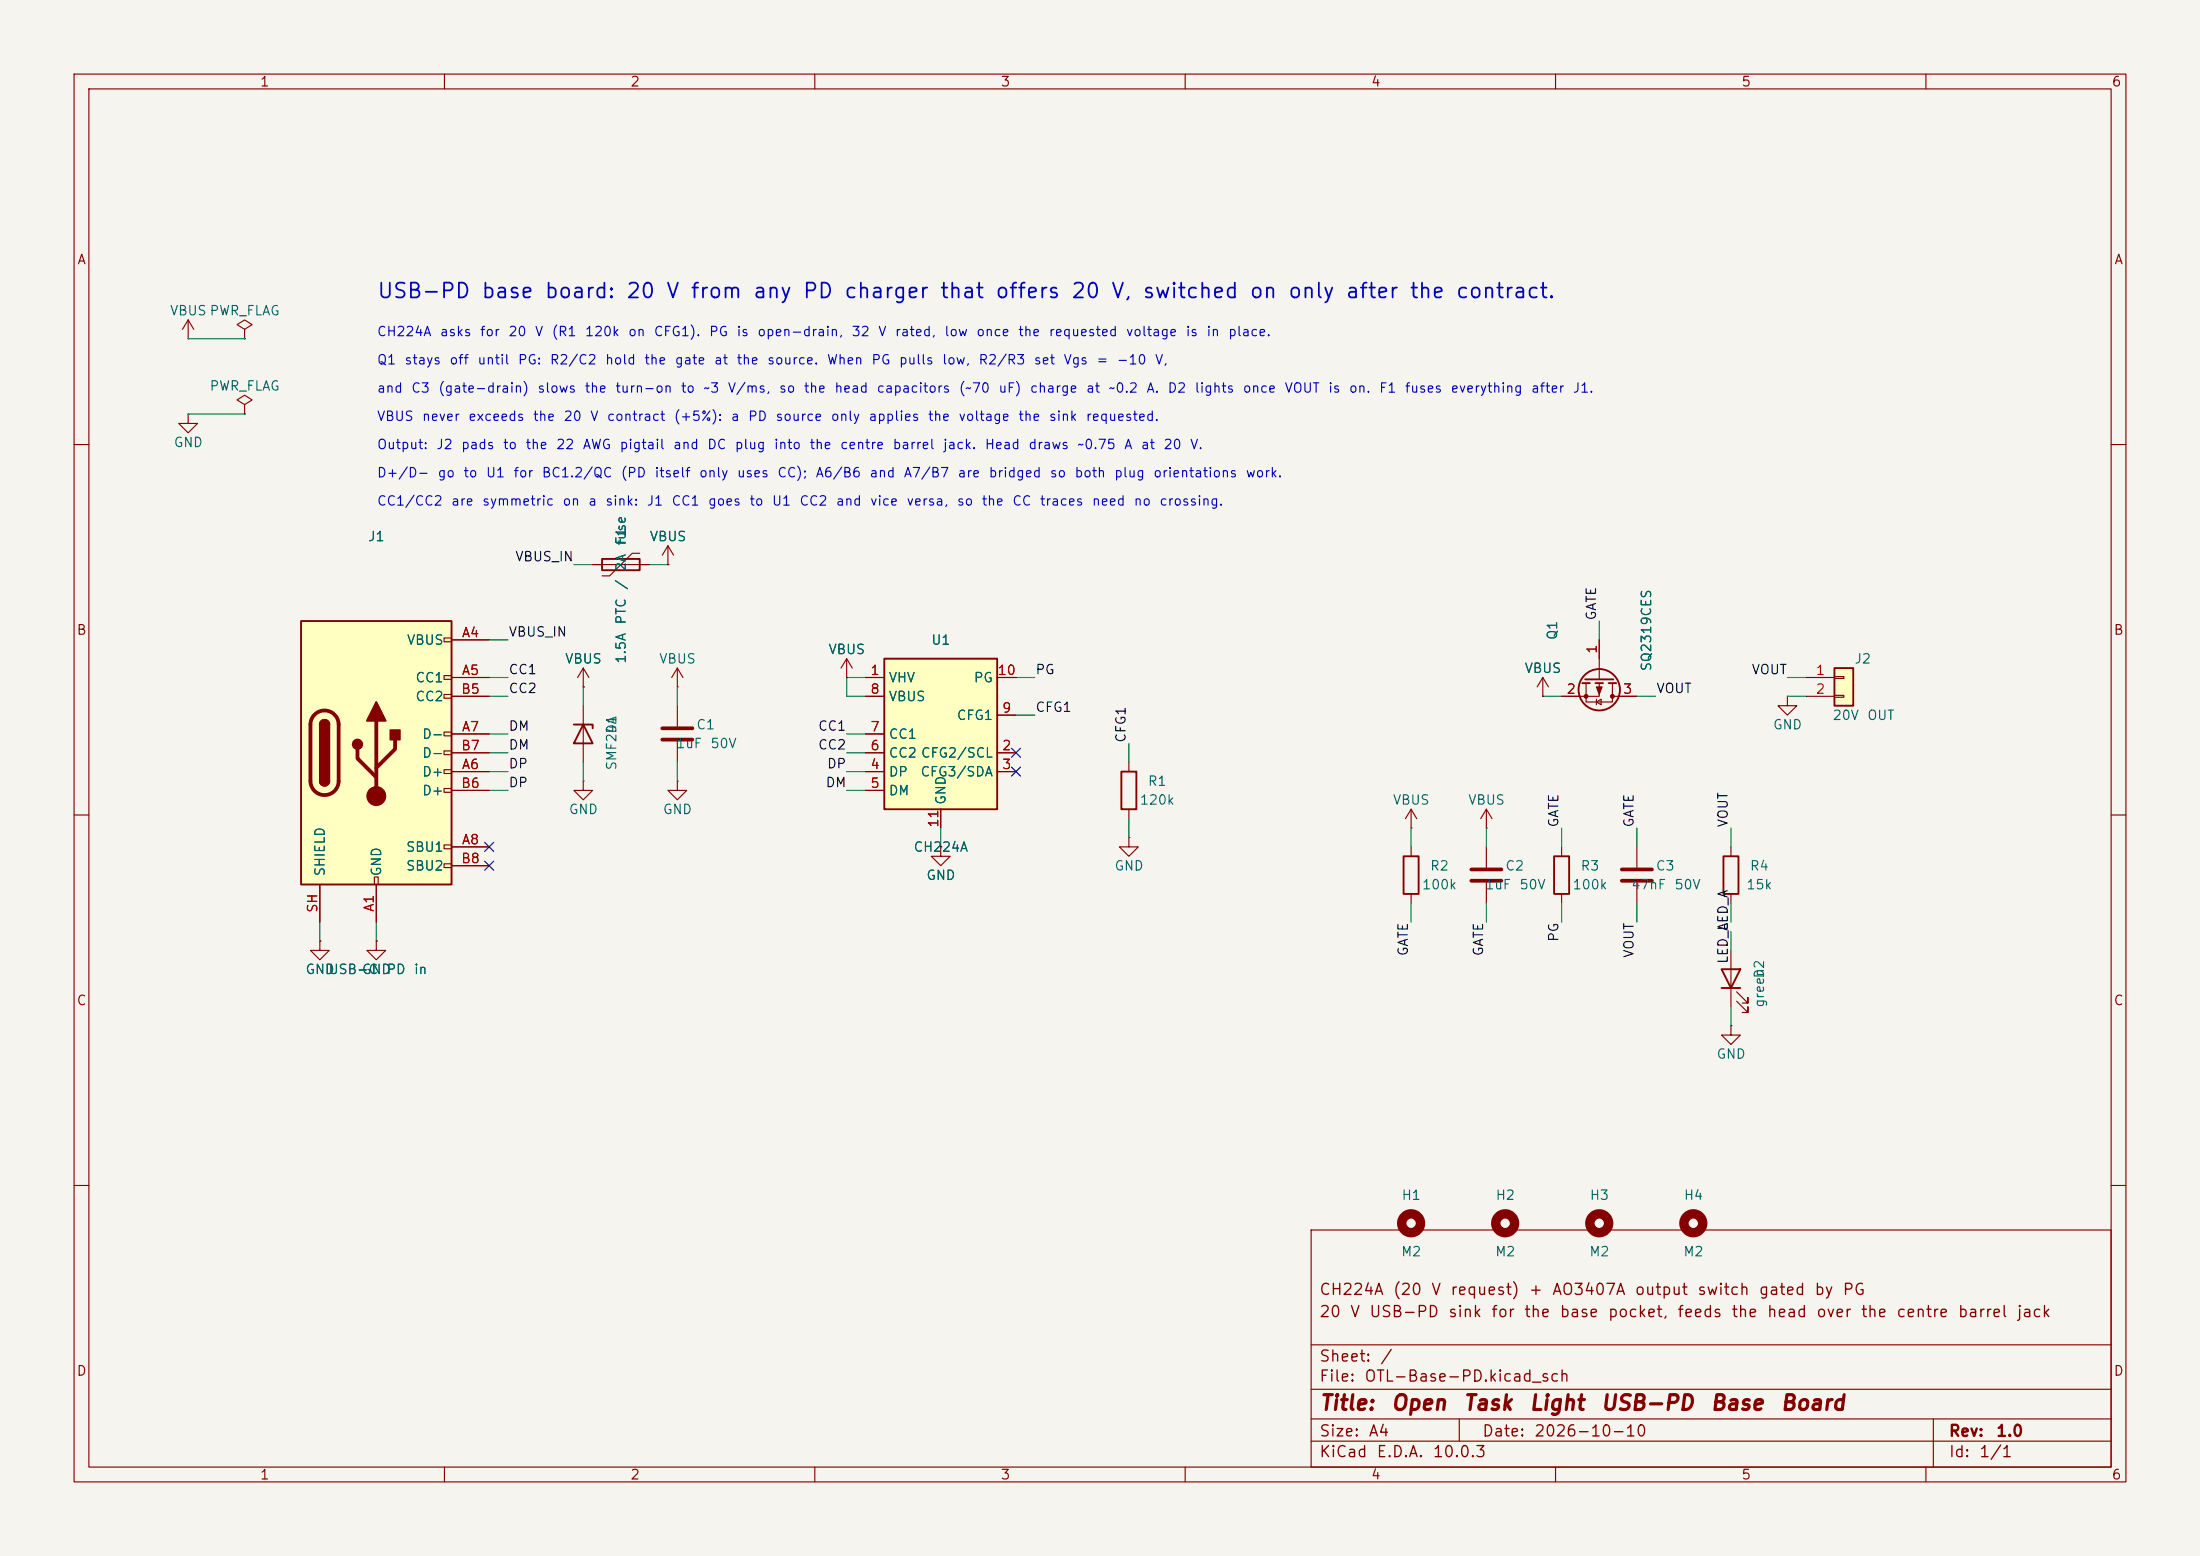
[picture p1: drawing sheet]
<svg xmlns="http://www.w3.org/2000/svg" width="297mm" height="210mm" viewBox="0 0 297 210" stroke-linecap="round" stroke-linejoin="round" font-family="sans-serif">
<path d="M0 0h297v210h-297z" fill="#f5f4ef" stroke="#f5f4ef" stroke-width=".14"/>
<g fill="none" stroke="#840000" stroke-width=".15">
<path d="M10 10h277v190h-277zM12 12h273v186h-273zM60 10v2M110 10v2M160 10v2M210 10v2M260 10v2M10 60h2M90.2 76.2h.1M90.2 73.7l-.8 1.2M90.2 73.7l.7 1.2M90.2 73.7v2.5"/>
<path d="M285 60h2M91.4 95.3v2.7M241.3 94v1.3h1.3l-1.3 1.2-1.3-1.2h1.3M241.3 94h.1M10 110h2M91.4 100.1v2.8M285 110h2M43.2 127v1.3h1.2l-1.2 1.2-1.3-1.2h1.3M43.2 127h.1M50.8 127v1.3h1.3l-1.3 1.2-1.3-1.2h1.3M50.8 127h.1M10 160h2"/>
<path d="M177 166h108v32h-108zM285 160h2M60 198v2M110 198v2M160 198v2M177 194.5h108M177 191.5h108M177 187.5h108M177 181.5h108M197 191.5v3M210 198v2M260 198v2"/>
<path d="M261 191.5v6.5"/>
</g>
<path d="M89.4 98.3h4.1M89.4 99.8h4.1" fill="none" stroke="#840000" stroke-width=".51"/>
<g fill="none" stroke="#840000" stroke-width="1.3">
<circle cx="215.9" cy="165.1" r="1.27"/>
<circle cx="228.6" cy="165.1" r="1.27"/>
</g>
<path d="M40.6 83.8h20.4v35.6h-20.4z" fill="#ffffc2"/>
<g fill="none" stroke="#840000" stroke-width=".15">
<path d="M25.4 45.7h.1M25.4 55.9v1.3h1.3l-1.3 1.2-1.3-1.2h1.3M25.4 55.9h.1M25.4 43.2l-.8 1.3M25.4 43.2l.8 1.3M25.4 43.2v2.5M33 54.6l1-.6-1-.7-1 .7 1 .6v1.3M33 55.9h.1M33 44.5l1-.7-1-.6-1 .6 1 .7v1.2M33 45.7h.1M59.9 86.1h1.1v.5h-1.1zM59.9 91.2h1.1v.5h-1.1z"/>
<path d="M59.9 93.7h1.1v.5h-1.1zM59.9 98.8h1.1v.5h-1.1zM61 86.4h5M61 91.4h5M61 99.1h5M61 94h5M208.3 94h.1M208.3 91.4l-.8 1.3M208.3 91.4l.7 1.3M208.3 91.4v2.6M214.1 92.2v2.5h3.6v-2.5M215.5 94.7l.7-.3v.7z"/>
<path d="M215.5 94.4v.7M215.9 92.2v1.8h-5.1M215.9 86.4v5.3M217.7 94h3.3M43.2 119.4v5.1M50.5 118.4h.6v1h-.6zM50.8 119.4v5.1M59.9 101.3h1.1v.6h-1.1zM59.9 103.9h1.1v.5h-1.1zM59.9 106.4h1.1v.5h-1.1zM59.9 114h1.1v.6h-1.1zM59.9 116.6h1.1v.5h-1.1z"/>
<path d="M61 104.1h5M61 114.3h5M61 106.7h5M61 101.6h5M61 116.8h5M127 114.3v1.3h1.3l-1.3 1.2-1.3-1.2h1.3M127 114.3h.1M152.4 102.9v1.2M152.4 109.2v1.3M233.7 138.4v1.3h1.2l-1.2 1.3-1.3-1.3h1.3M233.7 138.4h.1"/>
</g>
<g fill="none" stroke="#840000" stroke-width=".25">
<path d="M40.6 83.8h20.4v35.6h-20.4zM43.2 97.8a.64 .64 0 0 1 .6-.6 .64 .64 0 0 1 .6 .6M213.6 92.2h1M214 91.7h3.8M215.4 92.2h1M217.2 92.2h1M43.2 105.4a.64 .64 0 0 0 .6 .6 .64 .64 0 0 0 .6-.6M151.4 104.1h2v5.1h-2z"/>
<circle cx="215.9" cy="93.1" r="2.79"/>
</g>
<path d="M42.5 96.5a1.9 1.9 0 0 1 2-.5 1.9 1.9 0 0 1 1.2 1.8v7.6a1.91 1.91 0 0 1-1.9 1.9 1.91 1.91 0 0 1-1.9-1.9v-7.6a1.9 1.9 0 0 1 .6-1.3zM50.8 97.3v10.1M53.3 99.8v1.3l-2.5 2.5M48.3 101.1v1.3l2.5 2.5" fill="none" stroke="#840000" stroke-width=".51"/>
<g fill="#840000" stroke="#840000" stroke-width=".25">
<path d="M43.2 97.8h1.2v7.6h-1.2z"/>
<path d="M43.4 97.3a.64 .64 0 0 1 .7-.1 .64 .64 0 0 1 .3 .6h-1.2z"/>
<path d="M43.2 105.4h1.2a.64 .64 0 0 1-.6 .6 .64 .64 0 0 1-.6-.6z"/>
<path d="M50.8 94.7l1.3 2.6h-2.6z"/>
<path d="M52.7 98.6h1.3v1.2h-1.3z"/>
<circle cx="48.3" cy="100.5" r=".63"/>
</g>
<g fill="#840000" stroke="#840000" stroke-width=".15">
<path d="M215.5 92.7h.8l-.4 1z"/>
<circle cx="50.8" cy="107.4" r="1.27"/>
<circle cx="217.7" cy="94" r=".25"/>
<circle cx="214.1" cy="94" r=".25"/>
</g>
<circle cx="190.5" cy="165.1" r="1.27" fill="none" stroke="#840000" stroke-width="1.3"/>
<path d="M247.6 90.2h2.6v5.1h-2.6z" fill="#ffffc2"/>
<path d="M81.3 75.4h5.1v1.6h-5.1zM247.6 90.2h2.6v5.1h-2.6zM209.8 115.6h2v5.1h-2zM232.7 115.6h2v5.1h-2zM232.4 130.8h2.5l-1.2 2.6zM232.4 133.4h2.5" fill="none" stroke="#840000" stroke-width=".25"/>
<g fill="none" stroke="#840000" stroke-width=".15">
<path d="M80 76.2h7.6M86.4 74.7h-1.1l-3 3h-1M114.3 91.4h.1M114.3 88.9l-.8 1.3M114.3 88.9l.8 1.3M114.3 88.9v2.5M243.8 91.4h3.8M243.8 94h3.8M247.6 91.3h1.3v.3h-1.3zM247.6 93.9h1.3v.2h-1.3zM210.8 114.3v1.3M221 114.3v2.8"/>
<path d="M221 119.1v2.8M233.7 114.3v1.3M210.8 120.7v1.2M233.7 120.7v1.2M233.7 128.3v7.6M234.4 135.1l1.6 1.6v-.8v.8h-.8M234.4 133.9l1.6 1.5v-.8v.8h-.8"/>
</g>
<path d="M218.9 117.3h4.1M218.9 118.9h4.1" fill="none" stroke="#840000" stroke-width=".51"/>
<path d="M119.4 88.9h15.2v20.3h-15.2z" fill="#ffffc2"/>
<path d="M77.5 97.8h2.5v.5M78.7 97.8l1.3 2.5h-2.5zM119.4 88.9h15.2v20.3h-15.2zM189.5 115.6h2v5.1h-2z" fill="none" stroke="#840000" stroke-width=".25"/>
<g fill="none" stroke="#840000" stroke-width=".15">
<path d="M80 76.2h1.3M86.4 76.2h1.2M90.2 76.2h.1M61 91.4h5M61 99.1h5M61 94h5M61 86.4h5M78.7 92.7h.1M78.7 90.2l-.7 1.2M78.7 90.2l.8 1.2M78.7 90.2v2.5M78.7 95.3v7.6"/>
<path d="M91.4 92.7h.1M91.4 90.2l-.7 1.2M91.4 90.2l.8 1.2M91.4 90.2v2.5M114.3 91.4h.1M116.8 91.4h2.6M116.8 99.1h2.6M116.8 94h2.6M134.6 91.4h2.6M134.6 96.5h2.6M208.3 94h.1M210.8 94h2.6"/>
<path d="M215.9 86.4v2.5M218.4 94h2.6M43.2 119.4v5.1M50.8 119.4v5.1M61 101.6h5M61 104.1h5M61 106.7h5M61 114.3h5M61 116.8h5M78.7 105.4v1.3h1.3l-1.3 1.3-1.2-1.3h1.2M78.7 105.4h.1M91.4 105.4v1.3h1.3l-1.3 1.3-1.2-1.3h1.2"/>
<path d="M91.4 105.4h.1M116.8 101.6h2.6M116.8 104.1h2.6M116.8 106.7h2.6M127 114.3h.1M127 109.2v2.6M134.6 101.6h2.6M134.6 104.1h2.6M152.4 113v1.3h1.3l-1.3 1.3-1.3-1.3h1.3M152.4 113h.1M190.5 111.8h.1M190.5 109.2v2.6"/>
<path d="M190.5 114.3v1.3M190.5 109.2l-.8 1.3M190.5 109.2l.8 1.3M200.7 111.8h.1M200.7 109.2v2.6M200.7 114.3v2.8M200.7 119.1v2.8M200.7 109.2l-.8 1.3M200.7 109.2l.7 1.3M43.2 127h.1M50.8 127h.1M190.5 120.7v1.2"/>
</g>
<path d="M198.6 117.3h4.1M198.6 118.9h4.1" fill="none" stroke="#840000" stroke-width=".51"/>
<circle cx="203.2" cy="165.1" r="1.27" fill="none" stroke="#840000" stroke-width="1.3"/>
<g fill="none" stroke="#009600" stroke-width=".15">
<path d="M25.4 55.9h7.6M25.4 45.7h7.6M77.5 76.2h2.5M87.6 76.2h2.6M66 94h2.6M66 99.1h2.6M66 91.4h2.6M66 86.4h2.6M78.7 92.7v2.6M91.4 92.7v2.6M114.3 99.1h2.5M116.8 91.4h-2.5v2.6h2.5"/>
<path d="M137.2 96.5h2.5M137.2 91.4h2.5M208.3 94h2.5M215.9 83.8v2.6M221 94h2.5M241.3 94h2.5M241.3 91.4h2.5M66 104.1h2.6M66 106.7h2.6M66 101.6h2.6M78.7 102.9v2.5M91.4 102.9v2.5"/>
<path d="M114.3 104.1h2.5M114.3 106.7h2.5M114.3 101.6h2.5M127 111.8v2.5M152.4 100.3v2.6M152.4 110.5v2.5M190.5 111.8v2.5M200.7 111.8v2.5M210.8 111.8v2.5M221 111.8v2.5M233.7 111.8v2.5M43.2 124.5v2.5"/>
<path d="M50.8 124.5v2.5M190.5 121.9v2.6M200.7 121.9v2.6M210.8 121.9v2.6M221 121.9v2.6M233.7 121.9v2.6M233.7 125.7v2.6M233.7 135.9v2.5"/>
</g>
<path d="M65.4 113.7l1.2 1.2M65.4 116.2l1.2 1.2M66.6 113.7l-1.2 1.2M66.6 116.2l-1.2 1.2M136.6 101l1.2 1.2M136.6 103.5l1.2 1.2M137.8 101l-1.2 1.2M137.8 103.5l-1.2 1.2" fill="none" stroke="#000084" stroke-width=".15"/>
<text font-size="2" fill="#0000c2" x="50.8" y="40.7">USB-PD base board: 20 V from any PD charger that offers 20 V, switched on only after the contract.</text>
<g font-size="2" fill="#840000">
<text x="178" y="190.8">Title:</text>
<text x="187.7" y="190.8">Open</text>
<text x="197.4" y="190.8">Task</text>
<text x="206.3" y="190.8">Light</text>
<text x="216" y="190.8">USB-PD</text>
<text x="230.8" y="190.8">Base</text>
<text x="240.2" y="190.8">Board</text>
</g>
<g font-size="1.5" fill="#840000">
<text x="178" y="178.2">20</text>
<text x="178" y="175.2">CH224A</text>
<text x="182.2" y="178.2">V</text>
<text x="184.7" y="178.2">USB-PD</text>
<text x="187.9" y="175.2">(20</text>
<text x="193.1" y="175.2">V</text>
<text x="195.4" y="178.2">sink</text>
<text x="195.7" y="175.2">request)</text>
<text x="201.2" y="178.2">for</text>
<text x="205.6" y="178.2">the</text>
<text x="206.3" y="175.2">+</text>
<text x="209.4" y="175.2">AO3407A</text>
<text x="210.4" y="178.2">base</text>
<text x="217" y="178.2">pocket,</text>
<text x="220.6" y="175.2">output</text>
<text x="226.3" y="178.2">feeds</text>
<text x="229" y="175.2">switch</text>
<text x="233.6" y="178.2">the</text>
<text x="237.3" y="175.2">gated</text>
<text x="238.4" y="178.2">head</text>
<text x="244.8" y="175.2">by</text>
<text x="245.1" y="178.2">over</text>
<text x="248.6" y="175.2">PG</text>
<text x="251.1" y="178.2">the</text>
<text x="255.9" y="178.2">centre</text>
<text x="264.2" y="178.2">barrel</text>
<text x="272.1" y="178.2">jack</text>
<text x="178" y="184.2">Sheet:</text>
<text x="186.2" y="184.2">/</text>
<text x="178" y="186.9">File:</text>
<text x="184.1" y="186.9">OTL-Base-PD.kicad_sch</text>
<text x="178" y="197.1">KiCad</text>
<text x="178" y="194.3">Size:</text>
<text x="184.7" y="194.3">A4</text>
<text x="185.7" y="197.1">E.D.A.</text>
<text x="193.3" y="197.1">10.0.3</text>
<text x="200" y="194.3">Date:</text>
<text x="207" y="194.3">2026-10-10</text>
<text x="263" y="194.3">Rev:</text>
<text x="263" y="197.1">Id:</text>
<text x="267.1" y="197.1">1/1</text>
<text x="269.4" y="194.3">1.0</text>
</g>
<g font-size="1.3" fill="#840000">
<text x="35" y="12">1</text>
<text x="85" y="12">2</text>
<text x="135" y="12">3</text>
<text x="185" y="12">4</text>
<text x="235" y="12">5</text>
<text x="285" y="12">6</text>
<text x="10.3" y="36">A</text>
<text x="285.3" y="36">A</text>
<text x="10.3" y="86">B</text>
<text x="285.3" y="86">B</text>
<text x="10.3" y="136">C</text>
<text x="285.3" y="136">C</text>
<text x="10.3" y="186">D</text>
<text x="285.3" y="186">D</text>
<text x="35" y="200">1</text>
<text x="85" y="200">2</text>
<text x="135" y="200">3</text>
<text x="185" y="200">4</text>
<text x="235" y="200">5</text>
<text x="285" y="200">6</text>
</g>
<g font-size="1.3" fill="#006464">
<text x="22.8" y="42.9">VBUS PWR_FLAG</text>
<text x="28.2" y="53">PWR_FLAG</text>
<text x="23.4" y="60.7">GND</text>
<text x="49.6" y="73.4">J1</text>
<text x="84.8" y="77.2" transform="rotate(-90 84.8 77.2)">2A</text>
<text x="84.8" y="73.7" transform="rotate(-90 84.8 73.7)">fuse</text>
<text x="84.8" y="73.6" transform="rotate(-90 84.8 73.6)">F1</text>
<text x="87.6" y="73.4">VBUS</text>
<text x="84.8" y="79.7" transform="rotate(-90 84.8 79.7)">/</text>
<text x="54.8" y="87.3">VBUS</text>
<text x="76.2" y="89.9">VBUS</text>
<text x="84.8" y="89.7" transform="rotate(-90 84.8 89.7)">1.5A</text>
<text x="84.8" y="84.4" transform="rotate(-90 84.8 84.4)">PTC</text>
<text x="88.9" y="89.9">VBUS</text>
<text x="111.7" y="88.6">VBUS</text>
<text x="125.6" y="87.3">U1</text>
<text x="210.5" y="86.5" transform="rotate(-90 210.5 86.5)">Q1</text>
<text x="250.3" y="89.9">J2</text>
<text x="56" y="92.4">CC1</text>
<text x="56" y="95">CC2</text>
<text x="119.9" y="92.4">VHV</text>
<text x="119.9" y="95">VBUS</text>
<text x="131.4" y="92.4">PG</text>
<text x="205.7" y="91.1">VBUS</text>
<text x="223.2" y="90.7" transform="rotate(-90 223.2 90.7)">SQ2319CES</text>
<text x="56.9" y="100">D-</text>
<text x="83.5" y="99.1" transform="rotate(-90 83.5 99.1)">D1</text>
<text x="91.2" y="101.3">1uF</text>
<text x="93.9" y="98.8">C1</text>
<text x="95.8" y="101.3">50V</text>
<text x="119.9" y="100">CC1</text>
<text x="129.1" y="97.5">CFG1</text>
<text x="239.3" y="98.8">GND</text>
<text x="247.3" y="97.5">20V</text>
<text x="252" y="97.5">OUT</text>
<text x="56.9" y="105.1">D+</text>
<text x="56.9" y="107.7">D+</text>
<text x="56.9" y="102.6">D-</text>
<text x="83.5" y="104.1" transform="rotate(-90 83.5 104.1)">SMF24A</text>
<text x="119.9" y="105.1">DP</text>
<text x="119.9" y="107.7">DM</text>
<text x="119.9" y="102.6">CC2 CFG2/SCL</text>
<text x="124.2" y="105.1">CFG3/SDA</text>
<text x="154.9" y="106.4">R1</text>
<text x="76.7" y="110.2">GND</text>
<text x="89.4" y="110.2">GND</text>
<text x="128" y="108.7" transform="rotate(-90 128 108.7)">GND</text>
<text x="153.8" y="108.9">120k</text>
<text x="187.9" y="108.9">VBUS</text>
<text x="198.1" y="108.9">VBUS</text>
<text x="44.2" y="118.4" transform="rotate(-90 44.2 118.4)">SHIELD</text>
<text x="51.8" y="118.4" transform="rotate(-90 51.8 118.4)">GND</text>
<text x="54.7" y="115.3">SBU1</text>
<text x="54.7" y="117.8">SBU2</text>
<text x="123.2" y="115.3">CH224A</text>
<text x="125" y="119.1">GND</text>
<text x="150.4" y="117.8">GND</text>
<text x="193" y="117.8">R2</text>
<text x="203.1" y="117.8">C2</text>
<text x="213.3" y="117.8">R3</text>
<text x="223.4" y="117.8">C3</text>
<text x="236.1" y="117.8">R4</text>
<text x="191.9" y="120.4">100k</text>
<text x="200.4" y="120.4">1uF</text>
<text x="205" y="120.4">50V</text>
<text x="212.2" y="120.4">100k</text>
<text x="220.1" y="120.4">47nF</text>
<text x="225.9" y="120.4">50V</text>
<text x="235.7" y="120.4">15k</text>
<text x="41.1" y="131.8">GND</text>
<text x="44.3" y="131.8">USB-C</text>
<text x="48.8" y="131.8">GND</text>
<text x="52.1" y="131.8">PD</text>
<text x="55.8" y="131.8">in</text>
<text x="238.5" y="136.1" transform="rotate(-90 238.5 136.1)">green</text>
<text x="238.5" y="132.2" transform="rotate(-90 238.5 132.2)">D2</text>
<text x="231.6" y="143.2">GND</text>
<text x="189.1" y="162.3">H1</text>
<text x="201.8" y="162.3">H2</text>
<text x="214.5" y="162.3">H3</text>
<text x="227.2" y="162.3">H4</text>
<text x="189.1" y="169.9">M2</text>
<text x="201.8" y="169.9">M2</text>
<text x="214.5" y="169.9">M2</text>
<text x="227.2" y="169.9">M2</text>
</g>
<g font-size="1.3" fill="#0000c2">
<text x="50.8" y="45.7">CH224A</text>
<text x="59.3" y="45.7">asks</text>
<text x="64.7" y="45.7">for</text>
<text x="68.5" y="45.7">20</text>
<text x="72.1" y="45.7">V</text>
<text x="74.4" y="45.7">(R1</text>
<text x="78.9" y="45.7">120k</text>
<text x="84.7" y="45.7">on</text>
<text x="88.2" y="45.7">CFG1).</text>
<text x="95.6" y="45.7">PG</text>
<text x="99.3" y="45.7">is</text>
<text x="102.1" y="45.7">open-drain,</text>
<text x="114.9" y="45.7">32</text>
<text x="118.5" y="45.7">V</text>
<text x="120.7" y="45.7">rated,</text>
<text x="127.4" y="45.7">low</text>
<text x="131.7" y="45.7">once</text>
<text x="137.3" y="45.7">the</text>
<text x="141.5" y="45.7">requested</text>
<text x="151.9" y="45.7">voltage</text>
<text x="160" y="45.7">is</text>
<text x="162.8" y="45.7">in</text>
<text x="165.7" y="45.7">place.</text>
<text x="50.8" y="49.5">Q1</text>
<text x="50.8" y="53.3">and</text>
<text x="54.5" y="49.5">stays</text>
<text x="55.4" y="53.3">C3</text>
<text x="59.1" y="53.3">(gate-drain)</text>
<text x="60.6" y="49.5">off</text>
<text x="64.4" y="49.5">until</text>
<text x="69.8" y="49.5">PG:</text>
<text x="72.5" y="53.3">slows</text>
<text x="74.1" y="49.5">R2/C2</text>
<text x="78.8" y="53.3">the</text>
<text x="81.6" y="49.5">hold</text>
<text x="83" y="53.3">turn-on</text>
<text x="86.9" y="49.5">the</text>
<text x="91" y="49.5">gate</text>
<text x="91.8" y="53.3">to</text>
<text x="94.9" y="53.3">~3</text>
<text x="96.3" y="49.5">at</text>
<text x="98.1" y="53.3">V/ms,</text>
<text x="99.3" y="49.5">the</text>
<text x="103.5" y="49.5">source.</text>
<text x="105.1" y="53.3">so</text>
<text x="108.4" y="53.3">the</text>
<text x="111.5" y="49.5">When</text>
<text x="112.5" y="53.3">head</text>
<text x="117.5" y="49.5">PG</text>
<text x="118.2" y="53.3">capacitors</text>
<text x="121.3" y="49.5">pulls</text>
<text x="127.1" y="49.5">low,</text>
<text x="129.3" y="53.3">(~70</text>
<text x="132" y="49.5">R2/R3</text>
<text x="134.7" y="53.3">uF)</text>
<text x="138.9" y="53.3">charge</text>
<text x="139.5" y="49.5">set</text>
<text x="143.5" y="49.5">Vgs</text>
<text x="146.5" y="53.3">at</text>
<text x="147.9" y="49.5">=</text>
<text x="149.6" y="53.3">~0.2</text>
<text x="150.7" y="49.5">-10</text>
<text x="154.7" y="53.3">A.</text>
<text x="155.8" y="49.5">V,</text>
<text x="157.5" y="53.3">D2</text>
<text x="161.2" y="53.3">lights</text>
<text x="167.7" y="53.3">once</text>
<text x="173.3" y="53.3">VOUT</text>
<text x="179.2" y="53.3">is</text>
<text x="182" y="53.3">on.</text>
<text x="186.1" y="53.3">F1</text>
<text x="189.6" y="53.3">fuses</text>
<text x="195.7" y="53.3">everything</text>
<text x="206.6" y="53.3">after</text>
<text x="212.2" y="53.3">J1.</text>
<text x="50.8" y="57.1">VBUS</text>
<text x="56.9" y="57.1">never</text>
<text x="63.1" y="57.1">exceeds</text>
<text x="71.9" y="57.1">the</text>
<text x="76" y="57.1">20</text>
<text x="79.6" y="57.1">V</text>
<text x="81.8" y="57.1">contract</text>
<text x="90.9" y="57.1">(+5%):</text>
<text x="98.6" y="57.1">a</text>
<text x="100.9" y="57.1">PD</text>
<text x="104.6" y="57.1">source</text>
<text x="112.1" y="57.1">only</text>
<text x="117.2" y="57.1">applies</text>
<text x="125.2" y="57.1">the</text>
<text x="129.3" y="57.1">voltage</text>
<text x="137.4" y="57.1">the</text>
<text x="141.5" y="57.1">sink</text>
<text x="146.5" y="57.1">requested.</text>
<text x="50.8" y="60.9">Output:</text>
<text x="50.8" y="64.7">D+/D-</text>
<text x="58.8" y="60.9">J2</text>
<text x="59" y="64.7">go</text>
<text x="62.2" y="60.9">pads</text>
<text x="62.5" y="64.7">to</text>
<text x="65.5" y="64.7">U1</text>
<text x="67.8" y="60.9">to</text>
<text x="69.2" y="64.7">for</text>
<text x="70.8" y="60.9">the</text>
<text x="73" y="64.7">BC1.2/QC</text>
<text x="75" y="60.9">22</text>
<text x="78.6" y="60.9">AWG</text>
<text x="83.5" y="60.9">pigtail</text>
<text x="83.7" y="64.7">(PD</text>
<text x="88.3" y="64.7">itself</text>
<text x="90.8" y="60.9">and</text>
<text x="94.3" y="64.7">only</text>
<text x="95.4" y="60.9">DC</text>
<text x="99.1" y="60.9">plug</text>
<text x="99.4" y="64.7">uses</text>
<text x="104.4" y="60.9">into</text>
<text x="104.8" y="64.7">CC);</text>
<text x="109.2" y="60.9">the</text>
<text x="110" y="64.7">A6/B6</text>
<text x="113.3" y="60.9">centre</text>
<text x="117.3" y="64.7">and</text>
<text x="120.4" y="60.9">barrel</text>
<text x="121.9" y="64.7">A7/B7</text>
<text x="127.2" y="60.9">jack.</text>
<text x="129.2" y="64.7">are</text>
<text x="132.9" y="60.9">Head</text>
<text x="133.4" y="64.7">bridged</text>
<text x="138.7" y="60.9">draws</text>
<text x="141.6" y="64.7">so</text>
<text x="145" y="64.7">both</text>
<text x="145.4" y="60.9">~0.75</text>
<text x="150.3" y="64.7">plug</text>
<text x="151.7" y="60.9">A</text>
<text x="153.9" y="60.9">at</text>
<text x="155.6" y="64.7">orientations</text>
<text x="157" y="60.9">20</text>
<text x="160.6" y="60.9">V.</text>
<text x="168.1" y="64.7">work.</text>
<text x="50.8" y="68.6">CC1/CC2</text>
<text x="60.8" y="68.6">are</text>
<text x="65" y="68.6">symmetric</text>
<text x="75.8" y="68.6">on</text>
<text x="79.3" y="68.6">a</text>
<text x="81.6" y="68.6">sink:</text>
<text x="87.2" y="68.6">J1</text>
<text x="90.6" y="68.6">CC1</text>
<text x="95.5" y="68.6">goes</text>
<text x="101.1" y="68.6">to</text>
<text x="104.1" y="68.6">U1</text>
<text x="107.8" y="68.6">CC2</text>
<text x="112.7" y="68.6">and</text>
<text x="117.4" y="68.6">vice</text>
<text x="122.3" y="68.6">versa,</text>
<text x="129.1" y="68.6">so</text>
<text x="132.4" y="68.6">the</text>
<text x="136.6" y="68.6">CC</text>
<text x="140.3" y="68.6">traces</text>
<text x="147.3" y="68.6">need</text>
<text x="153" y="68.6">no</text>
<text x="156.4" y="68.6">crossing.</text>
</g>
<g font-size="1.3" fill="#0f0f0f">
<text x="69.5" y="76.1">VBUS_IN</text>
<text x="215.8" y="83.8" transform="rotate(-90 215.8 83.8)">GATE</text>
<text x="68.6" y="86.2">VBUS_IN</text>
<text x="68.6" y="91.3">CC1</text>
<text x="68.6" y="93.9">CC2</text>
<text x="139.7" y="91.3">PG</text>
<text x="223.5" y="93.9">VOUT</text>
<text x="236.4" y="91.3">VOUT</text>
<text x="68.6" y="101.5">DM</text>
<text x="68.6" y="98.9">DM</text>
<text x="110.3" y="101.5">CC2</text>
<text x="110.3" y="98.9">CC1</text>
<text x="139.7" y="96.4">CFG1</text>
<text x="152.3" y="100.3" transform="rotate(-90 152.3 100.3)">CFG1</text>
<text x="68.6" y="104">DP</text>
<text x="68.6" y="106.6">DP</text>
<text x="111.4" y="106.6">DM</text>
<text x="111.6" y="104">DP</text>
<text x="210.7" y="111.8" transform="rotate(-90 210.7 111.8)">GATE</text>
<text x="220.9" y="111.8" transform="rotate(-90 220.9 111.8)">GATE</text>
<text x="233.6" y="111.8" transform="rotate(-90 233.6 111.8)">VOUT</text>
<text x="190.4" y="129.1" transform="rotate(-90 190.4 129.1)">GATE</text>
<text x="200.5" y="129.1" transform="rotate(-90 200.5 129.1)">GATE</text>
<text x="210.7" y="127.2" transform="rotate(-90 210.7 127.2)">PG</text>
<text x="220.9" y="129.4" transform="rotate(-90 220.9 129.4)">VOUT</text>
<text x="233.6" y="130.2" transform="rotate(-90 233.6 130.2)">LED_A</text>
</g>
<g font-size="1.3" fill="#a90000">
<text x="62.2" y="86.3">A4</text>
<text x="215.9" y="88.3" transform="rotate(-90 215.9 88.3)">1</text>
<text x="62.2" y="94">B5</text>
<text x="62.2" y="91.4">A5</text>
<text x="117.4" y="91.4">1</text>
<text x="117.4" y="94">8</text>
<text x="134.6" y="91.4">10</text>
<text x="211.4" y="94">2</text>
<text x="219" y="94">3</text>
<text x="245" y="91.4">1</text>
<text x="245" y="94">2</text>
<text x="62.2" y="101.6">B7</text>
<text x="62.2" y="99">A7</text>
<text x="117.4" y="101.6">6</text>
<text x="117.4" y="99">7</text>
<text x="135.2" y="101.6">2</text>
<text x="135.2" y="96.5">9</text>
<text x="62.2" y="106.7">B6</text>
<text x="62.2" y="104.1">A6</text>
<text x="117.4" y="104.1">4</text>
<text x="117.4" y="106.7">5</text>
<text x="135.2" y="104.1">3</text>
<text x="127" y="111.8" transform="rotate(-90 127 111.8)">11</text>
<text x="62.2" y="116.8">B8</text>
<text x="62.2" y="114.3">A8</text>
<text x="43.2" y="123.3" transform="rotate(-90 43.2 123.3)">SH</text>
<text x="50.8" y="123.2" transform="rotate(-90 50.8 123.2)">A1</text>
</g>
</svg>
